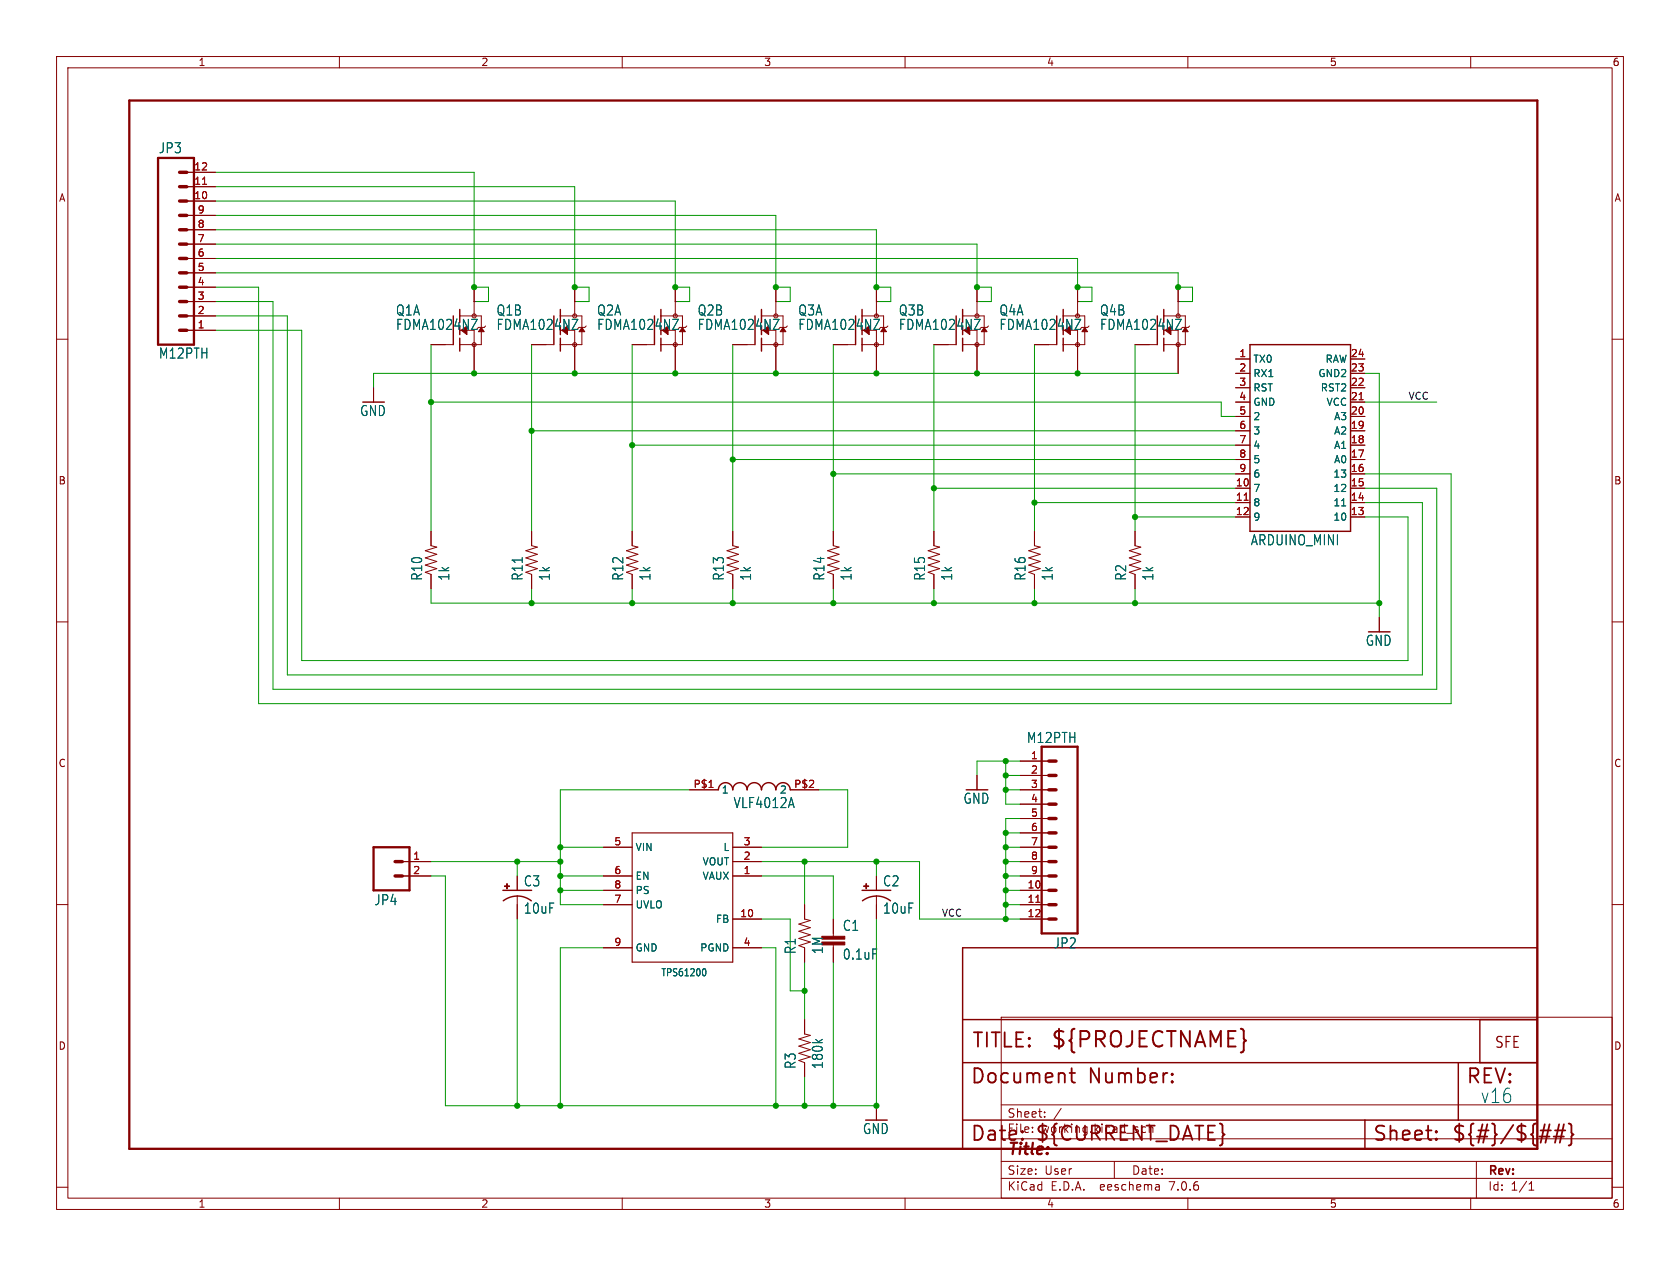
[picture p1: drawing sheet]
<svg xmlns="http://www.w3.org/2000/svg" width="297mm" height="224mm" viewBox="0 0 297 224" stroke-linecap="round" stroke-linejoin="round" font-family="sans-serif">
<g fill="none" stroke="#840000" stroke-width=".18">
<path d="M10 10h277v203.9h-277zM12 12h273v199.9h-273zM60 10v2M110 10v2M160 10v2M210 10v2M260 10v2M33 35.6h5.1M33 33h5.1M33 30.5h5.1M33 38.1h5.1M10 60h2"/>
<path d="M33 58.4h5.1M33 55.9h5.1M33 53.3h5.1M33 50.8h5.1M33 48.3h5.1M33 45.7h5.1M33 43.2h5.1M33 40.6h5.1M81.3 55.9h3.8v5.1h-3.8M83.8 53.3h.1M83.8 50.8v5.1M83.8 58.4v7.6"/>
<path d="M85.9 57.7l-.3 .2h-1l-.3 .3M99.1 55.9h3.8v5.1h-3.8M101.6 53.3h.1M101.6 50.8v5.1M101.6 58.4v7.6M103.6 57.7l-.2 .2h-1l-.3 .3M116.8 55.9h3.8v5.1h-3.8M119.4 53.3h.1M119.4 50.8v5.1M119.4 58.4v7.6M121.4 57.7l-.2 .2h-1.1l-.2 .3M134.6 55.9h3.8v5.1h-3.8"/>
<path d="M137.2 53.3h.1M137.2 50.8v5.1M137.2 58.4v7.6M139.2 57.7l-.3 .2h-1l-.2 .3M152.4 55.9h3.8v5.1h-3.8M154.9 53.3h.1M154.9 50.8v5.1M154.9 58.4v7.6M157 57.7l-.3 .2h-1l-.3 .3M170.2 55.9h3.8v5.1h-3.8M172.7 53.3h.1M172.7 50.8v5.1"/>
<path d="M172.7 58.4v7.6M174.8 57.7l-.3 .2h-1l-.3 .3M188 55.9h3.8v5.1h-3.8M190.5 53.3h.1M190.5 50.8v5.1M190.5 58.4v7.6M192.5 57.7l-.2 .2h-1l-.3 .3M205.7 55.9h3.8v5.1h-3.8M208.3 53.3h.1M208.3 50.8v5.1M208.3 58.4v7.6M210.3 57.7l-.2 .2h-1.1l-.2 .3"/>
<path d="M285 60h2M66 68.6v2.5M76.2 61h3.9M94 61h3.8M111.8 61h3.8M129.5 61h3.9M147.3 61h3.9M165.1 61h3.9M182.9 61h3.8M200.7 61h3.8M218.4 63.5h2.6M218.4 78.7h2.6"/>
<path d="M218.4 76.2h2.6M218.4 66h2.6M218.4 73.7h2.6M218.4 71.1h2.6M218.4 68.6h2.6M238.8 63.5h2.5M238.8 78.7h2.5M238.8 76.2h2.5M238.8 66h2.5M238.8 73.7h2.5M238.8 71.1h2.5M238.8 68.6h2.5"/>
<path d="M76.2 94v2.5l1 .3-2 .6 2 .6-2 .7 2 .6-2 .6 2 .7-2 .6 1 .4v2.5M94 94v2.5l1 .3-2 .6 2 .6-2 .7 2 .6-2 .6 2 .7-2 .6 1 .4v2.5M111.8 94v2.5l1 .3-2.1 .6 2.1 .6-2.1 .7 2.1 .6-2.1 .6 2.1 .7-2.1 .6 1.1 .4v2.5M129.5 94v2.5l1.1 .3-2.1 .6 2.1 .6-2.1 .7 2.1 .6-2.1 .6 2.1 .7-2.1 .6 1 .4v2.5M147.3 94v2.5l1 .3-2 .6 2 .6-2 .7 2 .6-2 .6 2 .7-2 .6 1 .4v2.5M165.1 94v2.5l1 .3-2 .6 2 .6-2 .7 2 .6-2 .6 2 .7-2 .6 1 .4v2.5M182.9 94v2.5l1 .3-2 .6 2 .6-2 .7 2 .6-2 .6 2 .7-2 .6 1 .4v2.5M200.7 94v2.5l1 .3-2.1 .6 2.1 .6-2.1 .7 2.1 .6-2.1 .6 2.1 .7-2.1 .6 1.1 .4v2.5M218.4 86.4h2.6M218.4 88.9h2.6M218.4 91.4h2.6M218.4 83.8h2.6"/>
<path d="M218.4 81.3h2.6M238.8 86.4h2.5M238.8 88.9h2.5M238.8 91.4h2.5M238.8 83.8h2.5M238.8 81.3h2.5M10 110h2M243.8 109.2v2.6M285 110h2M121.9 139.7h5.1M139.7 139.7h5.1M172.7 137.2v2.5"/>
<path d="M180.3 139.7h5.1M180.3 134.6h5.1M180.3 137.2h5.1M10 160h2M71.1 152.4h5.1M71.1 154.9h5.1M91.4 154.9v2.6M91.4 158.5v4.1M106.7 154.9h5.1M106.7 157.5h5.1M106.7 149.9h5.1M129.5 152.4h5.1"/>
<path d="M129.5 154.9h5.1M129.5 149.9h5.1M154.9 154.9v2.6M154.9 158.5v4.1M180.3 152.4h5.1M180.3 154.9h5.1M180.3 157.5h5.1M180.3 142.2h5.1M180.3 144.8h5.1M180.3 147.3h5.1M180.3 149.9h5.1M285 160h2"/>
<path d="M106.7 160h5.1M106.7 167.6h5.1M129.5 162.6h5.1M129.5 167.6h5.1M142.2 160v2.6l1.1 .2-2.1 .6 2.1 .7-2.1 .6 2.1 .7-2.1 .6 2.1 .6-2.1 .7 1 .3v2.6M147.3 162.6v3M147.3 167.1v3.1M177 179.9h108v32h-108zM180.3 160h5.1M180.3 162.6h5.1M142.2 180.3v2.6l1.1 .2-2.1 .7 2.1 .6-2.1 .6 2.1 .7-2.1 .6 2.1 .6-2.1 .7 1 .4v2.5M154.9 195.6v2.5"/>
<path d="M177 195.4h108M184.7 197.5v.1M184.7 196.7v.1M187.6 196l-1.3 2M10 210h2M60 211.9v2M110 211.9v2M160 211.9v2M177 208.4h108M177 205.4h108M177 201.4h108M197 205.4v3"/>
<path d="M204.9 209.6l.1 .9M205 210.4l-.2 .1M205 209.9h-.2M210 211.9v2M260 211.9v2M261 205.4v6.5M270.3 210.5h.9M270.3 209.4l.4-.4v1.5M285 210h2"/>
<circle cx="83.8" cy="55.9" r=".36"/>
<circle cx="101.6" cy="55.9" r=".36"/>
<circle cx="119.4" cy="55.9" r=".36"/>
<circle cx="137.2" cy="55.9" r=".36"/>
<circle cx="154.9" cy="55.9" r=".36"/>
<circle cx="172.7" cy="55.9" r=".36"/>
<circle cx="190.5" cy="55.9" r=".36"/>
<circle cx="208.3" cy="55.9" r=".36"/>
<circle cx="83.8" cy="61" r=".36"/>
<circle cx="101.6" cy="61" r=".36"/>
<circle cx="119.4" cy="61" r=".36"/>
<circle cx="137.2" cy="61" r=".36"/>
<circle cx="154.9" cy="61" r=".36"/>
<circle cx="172.7" cy="61" r=".36"/>
<circle cx="190.5" cy="61" r=".36"/>
<circle cx="208.3" cy="61" r=".36"/>
</g>
<path d="M22.9 17.8h248.9v185.4h-248.9zM27.9 27.9h6.4v33.1h-6.4zM184.1 132.1h6.4v33h-6.4zM66 149.9h6.4v7.6h-6.4z" fill="none" stroke="#840000" stroke-width=".41"/>
<g fill="none" stroke="#840000" stroke-width=".61">
<path d="M31.7 38.1h1.3M31.7 35.6h1.3M31.7 33h1.3M31.7 30.5h1.3M31.7 58.4h1.3M31.7 55.9h1.3M31.7 53.3h1.3M31.7 50.8h1.3M31.7 48.3h1.3M31.7 45.7h1.3M31.7 43.2h1.3M31.7 40.6h1.3"/>
<path d="M185.4 134.6h1.3M185.4 137.2h1.3M185.4 139.7h1.3M69.8 152.4h1.3M69.8 154.9h1.3M185.4 152.4h1.3M185.4 154.9h1.3M185.4 142.2h1.3M185.4 144.8h1.3M185.4 147.3h1.3M185.4 149.9h1.3M185.4 157.5h1.3"/>
<path d="M185.4 160h1.3M185.4 162.6h1.3"/>
</g>
<path d="M35.8 32.6h.7M240.3 70.7h.7M220 88.5h.7M125.3 139.3h.8M183.1 159.6h.7" fill="none" stroke="#a90000" stroke-width=".18"/>
<g fill="#840000" stroke="#840000" stroke-width=".18">
<path d="M145.3 166.6h4.1v.5h-4.1z"/>
<path d="M145.3 165.6h4.1v.5h-4.1z"/>
<path d="M209.5 57.9l.6 .8h-1.1z"/>
<path d="M152.7 156.7h.9v.1h-.9z"/>
<path d="M153.1 156.3h.1v.9h-.1z"/>
<path d="M138.4 57.9l.5 .8h-1z"/>
<path d="M89.2 156.7h.9v.1h-.9z"/>
<path d="M89.6 156.3h.1v.9h-.1z"/>
<path d="M156.2 57.9l.5 .8h-1z"/>
<path d="M174 57.9l.5 .8h-1z"/>
<path d="M120.6 57.9l.6 .8h-1.1z"/>
<path d="M102.9 57.9l.5 .8h-1z"/>
<path d="M85.1 57.9l.5 .8h-1z"/>
<path d="M191.8 57.9l.5 .8h-1z"/>
</g>
<g fill="none" stroke="#840000" stroke-width=".25">
<path d="M80.1 55.9v5.1M81.3 54.7v2.3M81.3 59.8v2.3M97.9 55.9v5.1M99.1 54.7v2.3M99.1 59.8v2.3M115.7 55.9v5.1M116.8 54.7v2.3M116.8 59.8v2.3M133.5 55.9v5.1M134.6 54.7v2.3M134.6 59.8v2.3"/>
<path d="M151.3 55.9v5.1M152.4 54.7v2.3M152.4 59.8v2.3M169 55.9v5.1M170.2 54.7v2.3M170.2 59.8v2.3M186.8 55.9v5.1M188 54.7v2.3M188 59.8v2.3M204.6 55.9v5.1M205.7 54.7v2.3M205.7 59.8v2.3"/>
<path d="M221 61h17.8v33h-17.8zM127 139.7a1.27 1.27 0 0 1 1.3-1.3 1.27 1.27 0 0 1 1.2 1.3 1.27 1.27 0 0 1 1.3-1.3 1.27 1.27 0 0 1 1.3 1.3 1.27 1.27 0 0 1 1.2-1.3 1.27 1.27 0 0 1 1.3 1.3 1.27 1.27 0 0 1 1.3-1.3 1.27 1.27 0 0 1 1.3 1.3 1.27 1.27 0 0 1 1.2-1.3 1.27 1.27 0 0 1 1.3 1.3M88.9 157.5h5.1M89 159.3a4.1 4.1 0 0 1 4.9 0M152.4 157.5h5.1M152.5 159.3a4.1 4.1 0 0 1 4.9 0M170.2 167.6h101.6v35.6h-101.6zM170.2 188h101.6M170.2 180.3h101.6M170.2 198.1h101.6M241.3 198.1v5.1M257.8 188v10.1"/>
<path d="M261.6 180.3v7.7"/>
</g>
<path d="M83.4 56.5h1l-1 1.8h1M101.1 56.5h1.1l-1.1 1.8h1.1M118.9 56.5h1l-1 1.8h1M136.7 56.5h1l-1 1.8h1M154.5 56.5h1l-1 1.8h1M172.3 56.5h1l-1 1.8h1M190 56.5h1.1l-1.1 1.8h1.1M207.8 56.5h1l-1 1.8h1M237.2 89.5h.7M139.9 141.1l.5 1.7M124.4 171.3a.72 .72 0 0 1 0 1.3" fill="none" stroke="#006464" stroke-width=".18"/>
<path d="M111.8 147.3h17.7v22.9h-17.7z" fill="none" stroke="#840000" stroke-width=".2"/>
<g fill="none" stroke="#840000" stroke-width=".32">
<path d="M189.1 189.8h1M189.5 188.9v2.2l.1 .3 .5 .1M207.2 191.2l.2 .2-.2 .1M207.2 191.2l-.1 .2 .1 .1M207.2 189.9v.2M207.2 191.2v.3M207.2 189.9l.2 .1-.2 .1M207.2 189.9l-.1 .1 .1 .1M272.4 199.9h1.8M273.9 198.9l-.7 3.2M274.9 199.9h1.8M275.6 198.9l-.7 3.2"/>
<path d="M276.5 198.9l-.7 3.2M277.3 198.7l.4 .2 .1 .2v1.2l.4 .4-.4 .3v1.2l-.1 .3-.4 .1M180.7 201.4l.2 .1-.2 .1M253.9 201.4l.1 .1-.1 .1M253.9 201.4l-.1 .1 .1 .1M253.9 200.1v.2M253.9 201.4v.2M253.9 200.1l.1 .1-.1 .1M253.9 200.1l-.1 .1 .1 .1M272.1 201h1.8M274.7 201h1.8"/>
</g>
<g fill="none" stroke="#009600" stroke-width=".18">
<path d="M38.1 38.1h99.1v12.7h2.5v2.5h-2.5M38.1 30.5h45.7v20.3h2.6v2.5h-2.6M38.1 33h63.5v17.8h2.5v2.5h-2.5M38.1 35.6h81.3v15.2h2.5v2.5h-2.5M38.1 50.8h7.6v73.7h210.8v-40.7h-15.2M38.1 48.3h170.2v2.5h2.5v2.5h-2.5M38.1 43.2h134.6v7.6h2.6v2.5h-2.6M38.1 58.4h15.2v58.4h195.6v-25.4h-7.6M38.1 40.6h116.8v10.2h2.6v2.5h-2.6M38.1 45.7h152.4v5.1h2.5v2.5h-2.5M38.1 53.3h10.2v68.6h205.7v-35.5h-12.7M38.1 55.9h12.7v63.5h200.7v-30.5h-10.2"/>
<path d="M76.2 71.1h139.7v2.6h2.5M76.2 61v33M94 61v33M94 76.2h124.4M111.8 78.7h106.6M111.8 61v33M129.5 61v33M147.3 61v33M165.1 61v33M182.9 61v33M200.7 61v33M208.3 66h-142.3v2.6"/>
<path d="M241.3 66h2.5v43.2M241.3 71.1h12.7M129.5 81.3h88.9M147.3 83.8h71.1M165.1 86.4h53.3M182.9 88.9h35.5M200.7 91.4h17.7M76.2 104.1v2.6h167.6M94 104.1v2.6M111.8 104.1v2.6M129.5 104.1v2.6M147.3 104.1v2.6"/>
<path d="M165.1 104.1v2.6M182.9 104.1v2.6M200.7 104.1v2.6M121.9 139.7h-22.8v20.3h7.6M144.8 139.7h5.1v10.2h-15.3M177.8 139.7h2.5M177.8 134.6v7.6h2.5M177.8 137.2h2.5M180.3 134.6h-7.6v2.6M76.2 154.9h2.5v40.7h76.2v-33M76.2 152.4h22.9M91.4 152.4v2.5"/>
<path d="M99.1 154.9h7.6M99.1 149.9h7.6M99.1 157.5h7.6M134.6 154.9h12.7v7.7M134.6 152.4h28v10.2h17.7M142.2 152.4v7.6M154.9 152.4v2.5M177.8 154.9h2.5M177.8 149.9h2.5M177.8 152.4h2.5M177.8 157.5h2.5M177.8 147.3h2.5"/>
<path d="M180.3 144.8h-2.5v17.8M91.4 162.6v33M106.7 167.6h-7.6v28M134.6 167.6h2.6v28M134.6 162.6h5.1v12.7h2.5M142.2 170.2v10.1M147.3 170.2v25.4M177.8 160h2.5M142.2 190.5v5.1"/>
</g>
<g fill="#009600" stroke="#009600" stroke-width=".18">
<circle cx="177.8" cy="162.6" r=".46"/>
<circle cx="154.9" cy="195.6" r=".46"/>
<circle cx="177.8" cy="154.9" r=".46"/>
<circle cx="142.2" cy="152.4" r=".46"/>
<circle cx="177.8" cy="160" r=".46"/>
<circle cx="177.8" cy="157.5" r=".46"/>
<circle cx="142.2" cy="175.3" r=".46"/>
<circle cx="91.4" cy="195.6" r=".46"/>
<circle cx="99.1" cy="195.6" r=".46"/>
<circle cx="137.2" cy="195.6" r=".46"/>
<circle cx="99.1" cy="149.9" r=".46"/>
<circle cx="147.3" cy="195.6" r=".46"/>
<circle cx="142.2" cy="195.6" r=".46"/>
<circle cx="99.1" cy="152.4" r=".46"/>
<circle cx="99.1" cy="154.9" r=".46"/>
<circle cx="91.4" cy="152.4" r=".46"/>
<circle cx="99.1" cy="157.5" r=".46"/>
<circle cx="177.8" cy="149.9" r=".46"/>
<circle cx="177.8" cy="152.4" r=".46"/>
<circle cx="177.8" cy="134.6" r=".46"/>
<circle cx="177.8" cy="137.2" r=".46"/>
<circle cx="177.8" cy="147.3" r=".46"/>
<circle cx="177.8" cy="139.7" r=".46"/>
<circle cx="129.5" cy="106.7" r=".46"/>
<circle cx="154.9" cy="152.4" r=".46"/>
<circle cx="243.8" cy="106.7" r=".46"/>
<circle cx="190.5" cy="50.8" r=".46"/>
<circle cx="172.7" cy="50.8" r=".46"/>
<circle cx="200.7" cy="106.7" r=".46"/>
<circle cx="182.9" cy="106.7" r=".46"/>
<circle cx="208.3" cy="50.8" r=".46"/>
<circle cx="172.7" cy="66" r=".46"/>
<circle cx="190.5" cy="66" r=".46"/>
<circle cx="200.7" cy="91.4" r=".46"/>
<circle cx="83.8" cy="50.8" r=".46"/>
<circle cx="101.6" cy="50.8" r=".46"/>
<circle cx="119.4" cy="50.8" r=".46"/>
<circle cx="129.5" cy="81.3" r=".46"/>
<circle cx="147.3" cy="106.7" r=".46"/>
<circle cx="154.9" cy="66" r=".46"/>
<circle cx="147.3" cy="83.8" r=".46"/>
<circle cx="137.2" cy="66" r=".46"/>
<circle cx="137.2" cy="50.8" r=".46"/>
<circle cx="154.9" cy="50.8" r=".46"/>
<circle cx="182.9" cy="88.9" r=".46"/>
<circle cx="94" cy="106.7" r=".46"/>
<circle cx="94" cy="76.2" r=".46"/>
<circle cx="111.8" cy="78.7" r=".46"/>
<circle cx="119.4" cy="66" r=".46"/>
<circle cx="83.8" cy="66" r=".46"/>
<circle cx="101.6" cy="66" r=".46"/>
<circle cx="76.2" cy="71.1" r=".46"/>
<circle cx="111.8" cy="106.7" r=".46"/>
<circle cx="165.1" cy="106.7" r=".46"/>
<circle cx="165.1" cy="86.4" r=".46"/>
</g>
<text font-size="3.8" fill="#840000" x="185.7" y="185.7">${PROJECTNAME}</text>
<g font-size="3.5" fill="#840000">
<text x="171.7" y="185.7">TITLE:</text>
<text x="171.4" y="192.1">Document</text>
<text x="192.5" y="192.1">Number:</text>
<text x="259.1" y="192.1">REV:</text>
<text x="171.4" y="202.2">Date:</text>
<text x="182.9" y="202.2">${CURRENT_DATE}</text>
<text x="242.6" y="202.2">Sheet:</text>
<text x="256.5" y="202.2">${#}/${##}</text>
</g>
<text font-size="3.5" fill="#0000c2" x="261.6" y="195.3">v16</text>
<text font-size="2.8" fill="#840000" x="178" y="204.8">Title:</text>
<text font-size="2.7" fill="#840000" x="264.2" y="185.6">SFE</text>
<g font-size="2.5" fill="#006464">
<text x="28" y="27.3">JP3</text>
<text x="69.9" y="56">Q1A</text>
<text x="69.9" y="58.6">FDMA1024NZ</text>
<text x="87.7" y="56">Q1B</text>
<text x="87.7" y="58.6">FDMA1024NZ</text>
<text x="105.5" y="56">Q2A</text>
<text x="105.5" y="58.6">FDMA1024NZ</text>
<text x="123.2" y="56">Q2B</text>
<text x="123.2" y="58.6">FDMA1024NZ</text>
<text x="141" y="56">Q3A</text>
<text x="141" y="58.6">FDMA1024NZ</text>
<text x="158.8" y="56">Q3B</text>
<text x="158.8" y="58.6">FDMA1024NZ</text>
<text x="176.6" y="56">Q4A</text>
<text x="176.6" y="58.6">FDMA1024NZ</text>
<text x="194.4" y="56">Q4B</text>
<text x="194.4" y="58.6">FDMA1024NZ</text>
<text x="28" y="63.6">M12PTH</text>
<text x="63.6" y="73.8">GND</text>
<text x="221" y="96.7">ARDUINO_MINI</text>
<text x="74.8" y="102.8" transform="rotate(-90 74.8 102.8)">R10</text>
<text x="79.6" y="102.8" transform="rotate(-90 79.6 102.8)">1k</text>
<text x="92.6" y="102.8" transform="rotate(-90 92.6 102.8)">R11</text>
<text x="97.4" y="102.8" transform="rotate(-90 97.4 102.8)">1k</text>
<text x="110.4" y="102.8" transform="rotate(-90 110.4 102.8)">R12</text>
<text x="115.2" y="102.8" transform="rotate(-90 115.2 102.8)">1k</text>
<text x="128.2" y="102.8" transform="rotate(-90 128.2 102.8)">R13</text>
<text x="133" y="102.8" transform="rotate(-90 133 102.8)">1k</text>
<text x="146" y="102.8" transform="rotate(-90 146 102.8)">R14</text>
<text x="150.8" y="102.8" transform="rotate(-90 150.8 102.8)">1k</text>
<text x="163.7" y="102.8" transform="rotate(-90 163.7 102.8)">R15</text>
<text x="168.5" y="102.8" transform="rotate(-90 168.5 102.8)">1k</text>
<text x="181.5" y="102.8" transform="rotate(-90 181.5 102.8)">R16</text>
<text x="186.3" y="102.8" transform="rotate(-90 186.3 102.8)">1k</text>
<text x="199.3" y="102.8" transform="rotate(-90 199.3 102.8)">R2</text>
<text x="204.1" y="102.8" transform="rotate(-90 204.1 102.8)">1k</text>
<text x="241.4" y="114.4">GND</text>
<text x="181.4" y="131.6">M12PTH</text>
<text x="129.6" y="143.1">VLF4012A</text>
<text x="170.2" y="142.4">GND</text>
<text x="66.1" y="160.3">JP4</text>
<text x="92.5" y="157">C3</text>
<text x="92.5" y="161.8">10uF</text>
<text x="156" y="157">C2</text>
<text x="156" y="161.8">10uF</text>
<text x="148.9" y="164.9">C1</text>
<text x="186.2" y="168">JP2</text>
<text x="140.9" y="168.9" transform="rotate(-90 140.9 168.9)">R1</text>
<text x="145.7" y="168.9" transform="rotate(-90 145.7 168.9)">1M</text>
<text x="148.9" y="169.9">0.1uF</text>
<text x="140.9" y="189.2" transform="rotate(-90 140.9 189.2)">R3</text>
<text x="145.7" y="189.2" transform="rotate(-90 145.7 189.2)">180k</text>
<text x="152.5" y="200.8">GND</text>
</g>
<g font-size="2.1" fill="#840000">
<text x="178" y="197.9">Sheet:</text>
<text x="178" y="200.6">File:</text>
<text x="184.1" y="200.6">working.kicad_sch</text>
<text x="178" y="208">Size:</text>
<text x="184.7" y="208">User</text>
<text x="200" y="208">Date:</text>
<text x="263" y="208.2">Rev:</text>
<text x="178" y="210.8">KiCad</text>
<text x="185.7" y="210.8">E.D.A.</text>
<text x="194.6" y="210.8">eeschema</text>
<text x="207" y="210.8">7.0.6</text>
<text x="263" y="210.8">Id:</text>
<text x="267.1" y="210.8">1/1</text>
</g>
<g font-size="1.8" fill="#840000">
<text x="35" y="11.9">1</text>
<text x="85" y="11.9">2</text>
<text x="135" y="11.9">3</text>
<text x="185" y="11.9">4</text>
<text x="235" y="11.9">5</text>
<text x="285" y="11.9">6</text>
<text x="10.3" y="35.9">A</text>
<text x="285.3" y="35.9">A</text>
<text x="10.3" y="85.9">B</text>
<text x="285.3" y="85.9">B</text>
<text x="10.3" y="135.9">C</text>
<text x="285.3" y="135.9">C</text>
<text x="10.3" y="185.9">D</text>
<text x="285.3" y="185.9">D</text>
<text x="35" y="213.8">1</text>
<text x="85" y="213.8">2</text>
<text x="135" y="213.8">3</text>
<text x="185" y="213.8">4</text>
<text x="235" y="213.8">5</text>
<text x="285" y="213.8">6</text>
</g>
<g font-size="1.8" fill="#a90000">
<text x="34.2" y="35.3">10</text>
<text x="34.2" y="32.8">11</text>
<text x="34.2" y="30.2">12</text>
<text x="34.9" y="40.4">8</text>
<text x="34.9" y="37.8">9</text>
<text x="34.9" y="45.5">6</text>
<text x="34.9" y="42.9">7</text>
<text x="34.9" y="53.1">3</text>
<text x="34.9" y="50.5">4</text>
<text x="34.9" y="48">5</text>
<text x="34.9" y="58.2">1</text>
<text x="34.9" y="55.6">2</text>
<text x="219" y="63.2">1</text>
<text x="219" y="65.8">2</text>
<text x="238.7" y="65.8">23</text>
<text x="238.7" y="63.2">24</text>
<text x="219" y="68.3">3</text>
<text x="219" y="70.9">4</text>
<text x="238.7" y="70.9">21</text>
<text x="238.7" y="68.3">22</text>
<text x="219" y="73.4">5</text>
<text x="219" y="75.9">6</text>
<text x="238.7" y="75.9">19</text>
<text x="238.7" y="73.4">20</text>
<text x="219" y="78.5">7</text>
<text x="219" y="81">8</text>
<text x="219" y="83.6">9</text>
<text x="238.7" y="83.6">16</text>
<text x="238.7" y="81">17</text>
<text x="238.7" y="78.5">18</text>
<text x="218.4" y="86.1">10</text>
<text x="218.4" y="88.6">11</text>
<text x="238.7" y="88.6">14</text>
<text x="238.7" y="86.1">15</text>
<text x="218.4" y="91.2">12</text>
<text x="238.7" y="91.2">13</text>
<text x="182.2" y="134.4">1</text>
<text x="182.2" y="136.9">2</text>
<text x="122.5" y="139.4">P$1</text>
<text x="140.3" y="139.4">P$2</text>
<text x="182.2" y="139.4">3</text>
<text x="182.2" y="142">4</text>
<text x="108.5" y="149.6">5</text>
<text x="131.4" y="149.6">3</text>
<text x="182.2" y="144.5">5</text>
<text x="182.2" y="147.1">6</text>
<text x="182.2" y="149.6">7</text>
<text x="73" y="152.1">1</text>
<text x="73" y="154.7">2</text>
<text x="108.5" y="154.7">6</text>
<text x="131.4" y="154.7">1</text>
<text x="131.4" y="152.1">2</text>
<text x="182.2" y="152.1">8</text>
<text x="182.2" y="154.7">9</text>
<text x="108.5" y="159.8">7</text>
<text x="108.5" y="157.2">8</text>
<text x="181.6" y="157.2">10</text>
<text x="181.6" y="159.8">11</text>
<text x="108.5" y="167.4">9</text>
<text x="130.8" y="162.3">10</text>
<text x="131.4" y="167.4">4</text>
<text x="181.6" y="162.3">12</text>
</g>
<g font-size="1.8" fill="#006464">
<text x="221.5" y="64.4">TX0</text>
<text x="234.2" y="64.4">RAW</text>
<text x="221.5" y="66.9">RX1</text>
<text x="221.5" y="69.4">RST</text>
<text x="221.5" y="72">GND</text>
<text x="233" y="66.9">GND2</text>
<text x="233.4" y="69.4">RST2</text>
<text x="234.4" y="72">VCC</text>
<text x="221.5" y="74.5">2</text>
<text x="221.5" y="77.1">3</text>
<text x="235.8" y="77.1">A2</text>
<text x="235.8" y="74.5">A3</text>
<text x="221.5" y="79.6">4</text>
<text x="221.5" y="82.1">5</text>
<text x="235.8" y="82.1">A0</text>
<text x="235.8" y="79.6">A1</text>
<text x="221.5" y="87.2">7</text>
<text x="221.5" y="89.8">8</text>
<text x="221.5" y="84.7">6</text>
<text x="235.6" y="89.8">11</text>
<text x="235.6" y="87.2">12</text>
<text x="235.6" y="84.7">13</text>
<text x="221.5" y="92.3">9</text>
<text x="235.6" y="92.3">10</text>
<text x="127.5" y="140.6">1</text>
<text x="137.8" y="140.6">2</text>
<text x="112.3" y="150.7">VIN</text>
<text x="112.3" y="155.8">EN</text>
<text x="124.1" y="155.8">VAUX</text>
<text x="124.1" y="153.3">VOUT</text>
<text x="127.8" y="150.7">L</text>
<text x="112.3" y="160.9">UVLO</text>
<text x="112.3" y="158.3">PS</text>
<text x="126.5" y="163.4">FB</text>
<text x="112.3" y="168.5">GND</text>
<text x="116.8" y="172.9">TPS61200</text>
<text x="123.7" y="168.5">PGND</text>
</g>
<g font-size="1.7" fill="#0f0f0f">
<text x="248.9" y="70.8">VCC</text>
<text x="166.4" y="162.2">VCC</text>
</g>
</svg>
